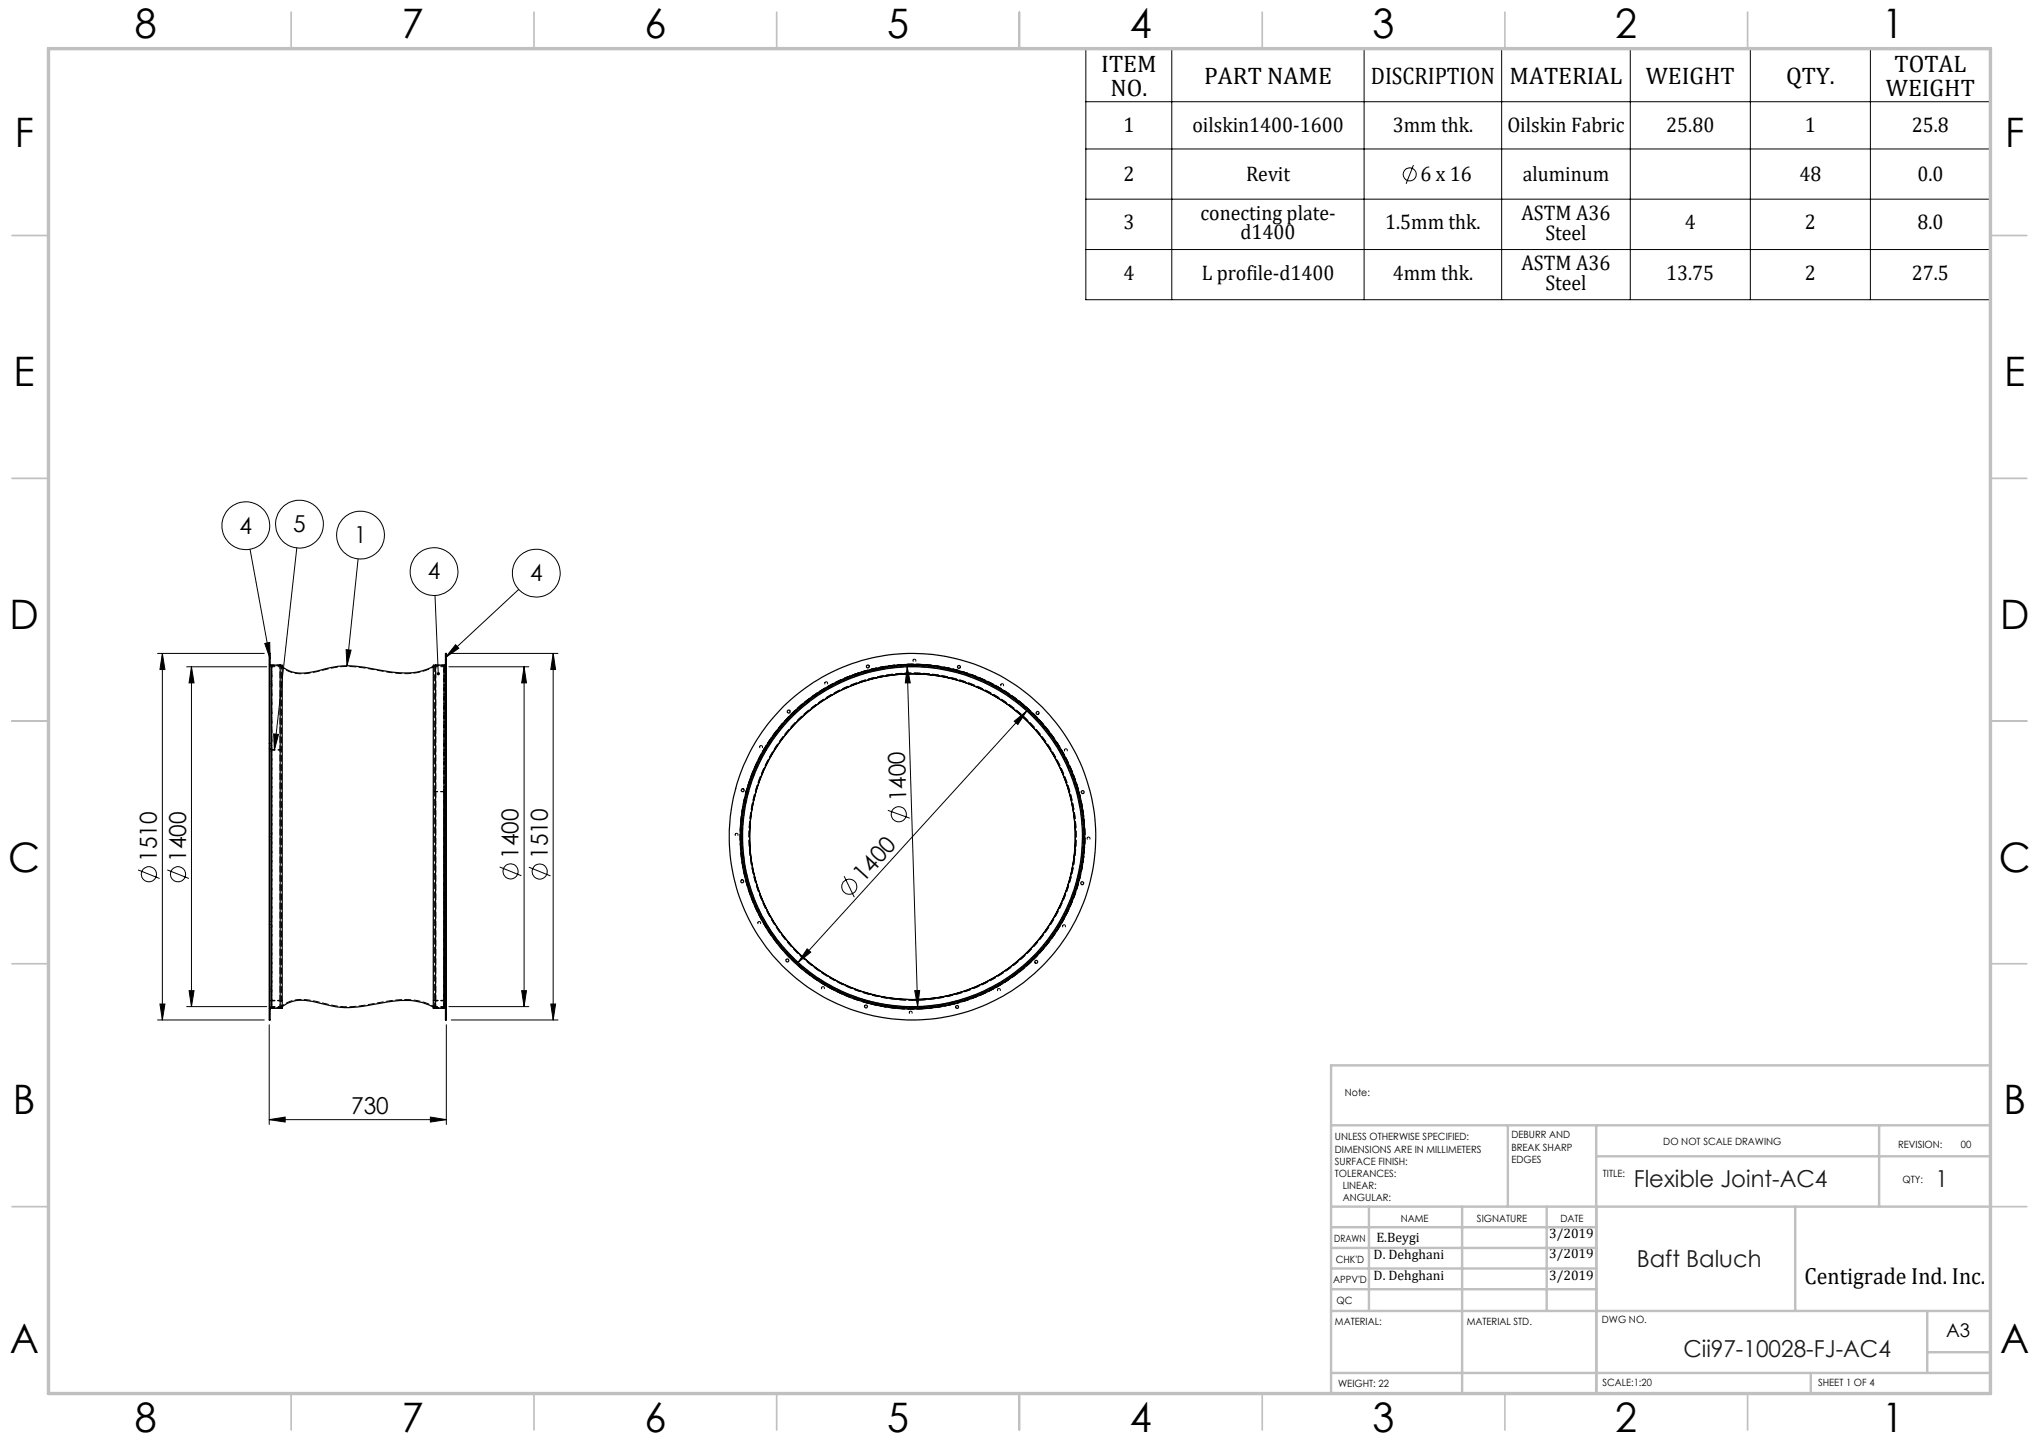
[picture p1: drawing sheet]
<svg xmlns="http://www.w3.org/2000/svg" width="420mm" height="297mm" viewBox="0 0 420 297" stroke-linecap="round" stroke-linejoin="round" font-family="sans-serif">
<g fill="none" stroke="#000" stroke-width=".21">
<path d="M223.7 10h186.3v51.7h-186.3zM241.4 10v51.7M281 10v51.7M309.3 10v51.7M335.8 10v51.7M360.5 10v51.7M385.3 10v51.7M223.7 30.7h186.3M223.7 21h186.3M291.1 34l-1.5 3.8M223.7 41h186.3M223.7 51.4h186.3"/>
<path d="M51.5 113.1l4.1 22.6M61.1 112.9l-4.6 41.6M73.8 115.1l-2.3 22M32.5 134.6h21.9M33.4 134.6l.6 3.3h-1.1zM33.4 134.6v75.5M38.5 137.3h16.5M39.4 137.3l.6 3.3h-1.1zM39.4 137.3v70M54.5 132.5l1.1-.2v3.4zM71.3 133.8l1 .1-.8 3.2zM89.6 122.7l.7 16.1"/>
<path d="M92.5 137.3h16.4M93 134.6h21.9M93.8 132.8l.7 .7-2.7 1.9zM106.9 121.4l-15.1 14M107.9 137.3l.5 3.3h-.9zM108 137.3v70M113.9 134.6l.5 3.3h-.9zM113.9 134.6v75.5M186.9 137.3l.6 3.3h-1zM186.9 137.3l2.1 70M56.4 151.2l1 .1-.9 3.2zM208.9 148.6l2.6-2.2-1.8 2.8z"/>
<path d="M211.5 146.4l-47.1 51.8M28.4 179.2l4.5 1.7M34.5 179.2l4.4 1.7M102.9 178.6l4.5 1.8M108.9 178.6l4.5 1.8M182.9 166.9l4.5 1.6M166.3 195.4l.7 .7-2.6 2.1zM173.9 180.5l2.1 4.3M32.5 210.1h21.9M32.9 206.8h1.1l-.6 3.3zM38.5 207.3h16.5M38.9 204h1.1l-.6 3.3z"/>
<path d="M55.5 211.1v20.5M91.9 211.1v20.5M92.5 207.3h16.4M93 210.1h21.9M107.5 204h.9l-.5 3.3zM113.5 206.8h.9l-.5 3.3zM188.4 204h1l-.4 3.3zM55.5 230.6l3.2-.5v1zM55.5 230.6h36.4M88.7 230.1l3.2 .5-3.2 .5z"/>
<circle cx="290.4" cy="35.9" r="1.34"/>
<circle cx="50.6" cy="108.3" r="4.9"/>
<circle cx="61.7" cy="108" r="4.9"/>
<circle cx="74.3" cy="110.2" r="4.9"/>
<circle cx="89.4" cy="117.7" r="4.9"/>
<circle cx="110.4" cy="118" r="4.9"/>
<circle cx="105.2" cy="179.5" r="1.56"/>
<circle cx="111.2" cy="179.5" r="1.56"/>
<circle cx="185.1" cy="167.7" r="1.55"/>
<circle cx="30.7" cy="180.1" r="1.56"/>
<circle cx="36.7" cy="180.1" r="1.56"/>
<circle cx="174.9" cy="182.6" r="1.56"/>
</g>
<g fill="none" stroke="#c0c0c0" stroke-width=".35">
<path d="M60 2.5v7.5M110 2.5v7.5M160 2.5v7.5M210 2.5v7.5M260 2.5v7.5M310 2.5v7.5M360 2.5v7.5M2.5 48.5h7.5M410 48.5h7.5M2.5 98.5h7.5M410 98.5h7.5M2.5 148.5h7.5"/>
<path d="M410 148.5h7.5M2.5 198.5h7.5M410 198.5h7.5M2.5 248.5h7.5M410 248.5h7.5M60 287v7.5M110 287v7.5M160 287v7.5M210 287v7.5M260 287v7.5M310 287v7.5M360 287v7.5"/>
</g>
<g fill="none" stroke="#c0c0c0" stroke-width=".5">
<path d="M410 219.4h-135.8v67.4M274.2 231.8h135.8M310.6 231.8v16.7M328.8 231.8v55.2M328.8 238.2h81.2M387.1 231.8v16.7M274.2 248.5h135.8M274.2 257h54.6M274.2 252.8h54.6M282 248.5v21.5M301.2 248.5v38.3M318.6 248.5v21.5"/>
<path d="M369.8 248.5v21.5M274.2 265.5h54.6M274.2 261.3h54.6M274.2 270h135.8M397 270v12.8M397 278.5h13M274.2 282.8h135.8M373 282.8v4.2"/>
</g>
<path d="M10 10h400v277h-400z" fill="none" stroke="#c0c0c0" stroke-width=".7"/>
<g fill="#000">
<path d="M71.3 133.8l1 .1-.8 3.2zM90 138.6l.1 .4 .2 .1v-.3v.3a.33 .33 0 0 0 .3-.5 .33 .33 0 0 0-.6 0zM93.8 132.8l.7 .7-2.7 1.9zM56.4 151.2l1 .1-.9 3.2zM54.5 132.5l1.1-.2v3.4z"/>
<path d="M107.9 137.3l.5 3.3h-.9zM107.5 204h.9l-.5 3.3zM113.9 134.6l.5 3.3h-.9zM113.5 206.8h.9l-.5 3.3z"/>
<path d="M208.9 148.6l.8 .6 1.8-2.8zM166.3 195.4l-1.9 2.8 2.6-2.1z"/>
<path d="M38.9 204h1.1l-.6 3.3zM39.4 137.3l.6 3.3h-1.1zM32.9 206.8h1.1l-.6 3.3zM33.4 134.6l.6 3.3h-1.1z"/>
<path d="M188.4 204l.6 3.3 .4-3.3zM186.9 137.3l-.4 3.3h1z"/>
<path d="M55.5 230.6l3.2-.5v1zM88.7 230.1l3.2 .5-3.2 .5z"/>
</g>
<g fill="none" stroke="#000" stroke-width=".25">
<path d="M55.5 134.6h.1v74.8a.47 .47 0 0 1-.1 .7zM55.6 136.8l.1 .2h2M57.7 137h.4v70.7h-2.4l-.1 .1M57.7 137v70.7M89.3 137.2a12.9 12.9 0 0 1-8.8 1.2 51.9 51.9 0 0 0-9-1.3 30.5 30.5 0 0 0-7.1 1.3 7 7 0 0 1-6.3-1.1M89.7 137h-.4v70.7h2.4l.1 .1M89.7 137v70.7M91.8 136.8l-.1 .2h-2M91.8 134.6h.1v75.5h-.1zM55.6 154.3h.1M91.8 162.9l-.1 .1M153.7 162.9l.5 .2"/>
<path d="M57.7 207.7h.1M58.1 207.3a7.1 7.1 0 0 1 6.3-1l.8 .1a20.6 20.6 0 0 0 11.8 .5 24.9 24.9 0 0 1 8.5-.7l1.5 .3 2.3 .9"/>
<circle cx="178.8" cy="137.3" r=".29"/>
<circle cx="197.5" cy="137.4" r=".29"/>
<circle cx="162.5" cy="146.6" r=".29"/>
<circle cx="213.7" cy="146.8" r=".29"/>
<circle cx="153" cy="162.8" r=".3"/>
<circle cx="187.9" cy="172.3" r="35.5"/>
<circle cx="188" cy="172.3" r="35"/>
<circle cx="188" cy="172.3" r="33.6"/>
<circle cx="188" cy="172.3" r="37.8"/>
<circle cx="223" cy="163.1" r=".3"/>
<circle cx="152.9" cy="181.5" r=".31"/>
<circle cx="162.2" cy="197.8" r=".31"/>
<circle cx="213.4" cy="198.1" r=".3"/>
<circle cx="222.9" cy="181.9" r=".31"/>
<circle cx="178.4" cy="207.3" r=".31"/>
<circle cx="197.2" cy="207.4" r=".31"/>
</g>
<path d="M56 154.4v53.1v-70.4v17.3M58 154.4v53.1M91.5 163v-25.9v70.4v-44.5M57.7 207.5v-70.4M89.8 207.5v-70.4" fill="none" stroke="#000" stroke-width=".21" stroke-dasharray="1.3 .6" stroke-dashoffset=".7"/>
<path d="M56 154.5v52.8v-70v17.2M91.5 163.1v-25.8v70v-44.2" fill="none" stroke="#000" stroke-width=".21" stroke-dasharray="1.3 .6" stroke-dashoffset=".2"/>
<g fill="none" stroke="#000" stroke-width=".21" stroke-dasharray="1.3 .6">
<path d="M55.5 136.4h.2M55.7 135.8h-.2M55.7 137h.1M56 137.1l-.3-.1M58.2 137.3l-.5-.3M89.7 137l-.4 .2M91.7 137l-.2 .1M91.8 137h-.1M91.8 137.5h.2M91.8 137.6h.2M92 136.9h-.2M92 137h-.2"/>
<path d="M55.5 154.2l.5 .3M55.5 154.2h.2M55.5 141h.2M55.5 141.4h.2M55.5 154.8h.2M55.7 153.6h-.2M55.7 140.4h-.2M55.7 140.8h-.2M55.7 154.2h-.2M55.7 154.3l.3 .1M91.8 146.8h.2M91.8 147.1h.2"/>
<path d="M92 146.2h-.2M92 146.5h-.2M157.4 154.2l.3 .2M157.4 154.2l.4 .3M157.7 154.4l.1 .1M55.5 172.2h.2M55.5 173h.2M55.7 171.6h-.2M55.7 172.4h-.2M91.7 163h-.2M91.8 163h.2M91.8 163.4h.2"/>
<path d="M92 162.9l-.5 .2M92 162.4h-.2M92 162.8h-.2M153.7 162.9l.3 .1M154 163l.2 .1M55.5 190.4h.2M55.5 191.1h.2M55.7 189.8h-.2M55.7 190.5h-.2M91.8 181.8h.2M91.8 198.1h.2M91.8 198.4h.2"/>
<path d="M91.8 182.2h.2M92 181.2h-.2M92 197.5h-.2M92 197.8h-.2M92 181.6h-.2M55.5 203.8h.2M55.5 208.9h.2M55.5 204.2h.2M55.7 207.7h.1M55.7 203.2h-.2M55.7 208.3h-.2M55.7 203.6h-.2"/>
<path d="M55.7 207.7l.3-.2M57.7 207.6l.5-.3M89.3 207.4l.4 .2M91.5 207.5l.2 .2M91.7 207.7h.1M91.8 207.6h.2M91.8 207.7h.2M92 207h-.2M92 207.1h-.2M198.3 206.1h.1M198.3 206v.1"/>
</g>
<g fill="none" stroke="#000" stroke-width=".21" stroke-dasharray="1.3 .6" stroke-dashoffset=".6">
<path d="M57.7 137.1h-2M58 137.1v17.3M58 137.1h-2M58 137.3h-2M91.5 137.1h-2M91.5 137.3h-2M91.8 137.1h-2M56 154.4h2M56 154.5h2M157.4 154.2a35.5 35.5 0 0 0 29.6 53.6 35.5 35.5 0 0 0 32.5-51.8 35.5 35.5 0 0 0-61.1-3.3l-1 1.5M91.5 163h-2M91.5 163.1h-2"/>
<path d="M153.7 162.9a35.5 35.5 0 0 1 59.1-16 35.5 35.5 0 0 1-14.6 59.4 35.5 35.5 0 0 1-44.9-41.6l.4-1.8M55.7 207.5h2M56 207.5h2M56 207.3h2M89.5 207.5h2M89.5 207.3h2M89.8 207.5h2"/>
</g>
<path d="M188 137.3a35 35 0 0 0-30.7 52 35 35 0 0 0 60.4 1.6 35 35 0 0 0-27.9-53.6h-1.8M89.5 163v-25.9M188 207.7a35.4 35.4 0 0 1-30.9-52.5 35.4 35.4 0 0 1 60.9-1.6 35.4 35.4 0 0 1-28.2 54l-1.8 .1M198.3 206.1a35.3 35.3 0 0 0 14.2-59.2 35.3 35.3 0 0 0-58.6 16.2 35.3 35.3 0 0 0 42.6 43.5l1.8-.5" fill="none" stroke="#000" stroke-width=".21" stroke-dasharray="1.3 .6" stroke-dashoffset=".1"/>
<g fill="none" stroke="#000" stroke-width=".21" stroke-dasharray="1.3 .6" stroke-dashoffset=".3">
<path d="M58.2 137h-2.5M89.8 137.1a14 14 0 0 1-10.3 1.3 35.3 35.3 0 0 0-9.6-1l-1.8 .3a17.5 17.5 0 0 1-7.6 .9l-1.4-.5-1.4-1M91.8 137h-2.5M55.7 206.1h2.5M55.7 206h2.5M55.7 207.6h2.5M57.7 207.5a7.2 7.2 0 0 1 7-1.3 21.6 21.6 0 0 0 10.1 .9 48.4 48.4 0 0 1 9.4-1.2 11.7 11.7 0 0 1 5.6 1.6M58.2 206.1h-2.5M89.3 206.1h2.5M89.3 206h2.5M89.3 207.6h2.5M89.5 207.5v-44.5"/>
<path d="M91.8 206.1h-2.5M198.3 206a35.3 35.3 0 0 0 14.2-59 35.3 35.3 0 0 0-58.6 16.2 35.3 35.3 0 0 0 42.6 43.3l1.8-.4"/>
</g>
<path d="M56 137.3l-.4-.1-.1-.4M92 136.8l-.2 .4-.3 .1M55.5 207.8l.1-.3 .4-.2M91.5 207.3l.3 .2 .2 .3" fill="none" stroke="#000" stroke-width=".21" stroke-dasharray="1.3 .6" stroke-dashoffset=".4"/>
<path d="M57.7 137h-2M91.8 137h-2.1M188 137.1a35.2 35.2 0 0 0-30.8 52.3 35.2 35.2 0 0 0 60.6 1.6 35.2 35.2 0 0 0-28-53.8l-1.8-.1M55.7 207.6h2M89.7 207.6h2.1M188 207.5a35.2 35.2 0 0 1-30.8-52.3 35.2 35.2 0 0 1 60.6-1.5 35.2 35.2 0 0 1-28 53.8h-1.8M188 206a33.7 33.7 0 0 1-29.5-50 33.7 33.7 0 0 1 58.1-1.6 33.7 33.7 0 0 1-26.9 51.6h-1.7M188 206a33.7 33.7 0 0 1-29.5-50 33.7 33.7 0 0 1 58-1.5 33.7 33.7 0 0 1-26.8 51.5h-1.7" fill="none" stroke="#000" stroke-width=".21" stroke-dasharray="1.3 .6" stroke-dashoffset=".5"/>
<path d="M188.1 135.9a.3 .3 0 0 0 .2 .5 .3 .3 0 0 0 .3-.4 .3 .3 0 0 0-.5-.1M156.5 153.7a.3 .3 0 0 0 .2 .5 .3 .3 0 0 0 .4-.4 .3 .3 0 0 0-.5-.2l-.1 .1M169.9 140.6a.3 .3 0 0 0 .3 .4 .3 .3 0 0 0 .3-.4 .3 .3 0 0 0-.5-.1l-.1 .1M206.2 141a.3 .3 0 0 0 .2 .4 .3 .3 0 0 0 .3-.4 .3 .3 0 0 0-.5-.1v.1M219.3 154.4a.3 .3 0 0 0 .2 .4 .3 .3 0 0 0 .3-.4 .3 .3 0 0 0-.5-.1v.1M151.5 171.8a.3 .3 0 0 0 .2 .4 .3 .3 0 0 0 .3-.4 .3 .3 0 0 0-.5-.1v.1M224 172.5a.3 .3 0 0 0 .2 .5 .3 .3 0 0 0 .3-.4 .3 .3 0 0 0-.5-.1M156.1 189.9a.3 .3 0 0 0 .3 .5 .3 .3 0 0 0 .3-.4 .3 .3 0 0 0-.5-.1h-.1M218.9 190.6a.3 .3 0 0 0 .2 .5 .3 .3 0 0 0 .4-.4 .3 .3 0 0 0-.5-.1h-.1M169.3 203.4a.3 .3 0 0 0 .2 .4 .3 .3 0 0 0 .3-.4 .3 .3 0 0 0-.5-.1v.1M187.3 208.4a.3 .3 0 0 0 .3 .5 .3 .3 0 0 0 .3-.4 .3 .3 0 0 0-.5-.2l-.1 .1M205.5 203.7a.3 .3 0 0 0 .2 .5 .3 .3 0 0 0 .3-.4 .3 .3 0 0 0-.4-.1h-.1" fill="none" stroke="#000" stroke-width=".21" stroke-dasharray="1.3 .6" stroke-dashoffset=".9"/>
<g font-size="8.4">
<text x="27.7" y="7.9">8</text>
<text x="82.7" y="7.9">7</text>
<text x="132.7" y="7.9">6</text>
<text x="182.7" y="7.9">5</text>
<text x="232.7" y="7.9">4</text>
<text x="282.7" y="7.9">3</text>
<text x="332.7" y="7.9">2</text>
<text x="387.7" y="7.9">1</text>
<text x="3" y="30.3">F</text>
<text x="413" y="30.3">F</text>
<text x="2.8" y="79.5">E</text>
<text x="412.8" y="79.5">E</text>
<text x="2" y="129.5">D</text>
<text x="412" y="129.5">D</text>
<text x="1.7" y="179.5">C</text>
<text x="411.7" y="179.5">C</text>
<text x="2.7" y="229.5">B</text>
<text x="412.7" y="229.5">B</text>
<text x="2" y="278.8">A</text>
<text x="412" y="278.8">A</text>
<text x="27.7" y="294.9">8</text>
<text x="82.7" y="294.9">7</text>
<text x="132.7" y="294.9">6</text>
<text x="182.7" y="294.9">5</text>
<text x="232.7" y="294.9">4</text>
<text x="282.7" y="294.9">3</text>
<text x="332.7" y="294.9">2</text>
<text x="387.7" y="294.9">1</text>
</g>
<g font-size="4.9">
<text x="226.8" y="14.8">ITEM</text>
<text x="248.1" y="17.3">PART NAME</text>
<text x="282.4" y="17.3">DISCRIPTION</text>
<text x="310.9" y="17.3">MATERIAL</text>
<text x="339" y="17.3">WEIGHT</text>
<text x="367.9" y="17.3">QTY.</text>
<text x="390.2" y="14.8">TOTAL</text>
<text x="228.7" y="19.8">NO.</text>
<text x="388.5" y="19.8">WEIGHT</text>
</g>
<g font-size="4.8">
<text x="49.4" y="109.9">4</text>
<text x="60.4" y="109.6">5</text>
<text x="73" y="111.8">1</text>
<text x="88.1" y="119.3">4</text>
<text x="109.2" y="119.7">4</text>
<text x="186.7" y="165.1" transform="rotate(-92 186.7 165.1)">1400</text>
<text x="32.3" y="177.5" transform="rotate(-90 32.3 177.5)">1510</text>
<text x="38.3" y="177.5" transform="rotate(-90 38.3 177.5)">1400</text>
<text x="106.8" y="176.9" transform="rotate(-90 106.8 176.9)">1400</text>
<text x="112.8" y="176.9" transform="rotate(-90 112.8 176.9)">1510</text>
<text x="177.9" y="181.8" transform="rotate(-48 177.9 181.8)">1400</text>
<text x="72.3" y="229.5">730</text>
<text x="371.7" y="264.5">Centigrade Ind. Inc.</text>
</g>
<g font-size="4.8" fill="#191924">
<text x="336.5" y="244.5">Flexible Joint-AC4</text>
<text x="398.7" y="244.5">1</text>
<text x="337.1" y="260.9">Baft Baluch</text>
<text x="346.7" y="279.6">Cii97-10028-FJ-AC4</text>
</g>
<g font-size="4.4">
<text x="231.4" y="27.3">1</text>
<text x="245.6" y="27.3">oilskin1400-1600</text>
<text x="286.9" y="27.3">3mm thk.</text>
<text x="310.5" y="27.3">Oilskin Fabric</text>
<text x="343.2" y="27.3">25.80</text>
<text x="371.8" y="27.3">1</text>
<text x="393.8" y="27.3">25.8</text>
<text x="231.4" y="37.3">2</text>
<text x="256.7" y="37.3">Revit</text>
<text x="292.6" y="37.3">6 x 16</text>
<text x="313.7" y="37.3">aluminum</text>
<text x="370.6" y="37.3">48</text>
<text x="395" y="37.3">0.0</text>
<text x="231.4" y="47.3">3</text>
<text x="247.3" y="45.2">conecting plate-</text>
<text x="285.3" y="47.3">1.5mm thk.</text>
<text x="313.4" y="45.2">ASTM A36</text>
<text x="347" y="47.3">4</text>
<text x="371.8" y="47.3">2</text>
<text x="395" y="47.3">8.0</text>
<text x="255.5" y="49.3">d1400</text>
<text x="318.3" y="49.4">Steel</text>
<text x="231.4" y="57.6">4</text>
<text x="247.5" y="57.6">L profile-d1400</text>
<text x="286.9" y="57.6">4mm thk.</text>
<text x="313.4" y="55.6">ASTM A36</text>
<text x="318.3" y="59.7">Steel</text>
<text x="343.2" y="57.6">13.75</text>
<text x="371.8" y="57.6">2</text>
<text x="393.8" y="57.6">27.5</text>
</g>
<text font-size="3.9" x="400.9" y="275.5">A3</text>
<g font-size="2.8">
<text x="283.5" y="255.9">E.Beygi</text>
<text x="319.1" y="254.9">3/2019</text>
<text x="282.9" y="259.3">D. Dehghani</text>
<text x="282.9" y="263.6">D. Dehghani</text>
<text x="319.1" y="259">3/2019</text>
<text x="319.1" y="263.6">3/2019</text>
</g>
<g font-size="2.1">
<text x="277" y="225.8">Note:</text>
<text x="275" y="234.9">UNLESS OTHERWISE SPECIFIED:</text>
<text x="275" y="237.4">DIMENSIONS ARE IN MILLIMETERS</text>
<text x="275" y="239.9">SURFACE FINISH:</text>
<text x="311.3" y="234.5">DEBURR AND</text>
<text x="311.3" y="237">BREAK SHARP</text>
<text x="311.3" y="239.5">EDGES</text>
<text x="342.6" y="235.9">DO NOT SCALE DRAWING</text>
<text x="391" y="236.5">REVISION:</text>
<text x="403.9" y="236.5">00</text>
<text x="275" y="242.4">TOLERANCES:</text>
<text x="276.6" y="244.9">LINEAR:</text>
<text x="330.2" y="242.4">TITLE:</text>
<text x="391.9" y="243.6">QTY:</text>
<text x="276.6" y="247.4">ANGULAR:</text>
<text x="288.5" y="251.7">NAME</text>
<text x="304.2" y="251.7">SIGNATURE</text>
<text x="321.4" y="251.6">DATE</text>
<text x="274.8" y="255.8">DRAWN</text>
<text x="275.1" y="260.1">CHK'D</text>
<text x="274.6" y="264.2">APPV'D</text>
<text x="275.3" y="268.5">QC</text>
<text x="275" y="273">MATERIAL:</text>
<text x="302.1" y="273">MATERIAL STD.</text>
<text x="330" y="272.5">DWG NO.</text>
<text x="275.6" y="285.6">WEIGHT: 22</text>
<text x="330.1" y="285.6">SCALE:1:20</text>
<text x="374.5" y="285.6">SHEET 1 OF 4</text>
</g>
</svg>
